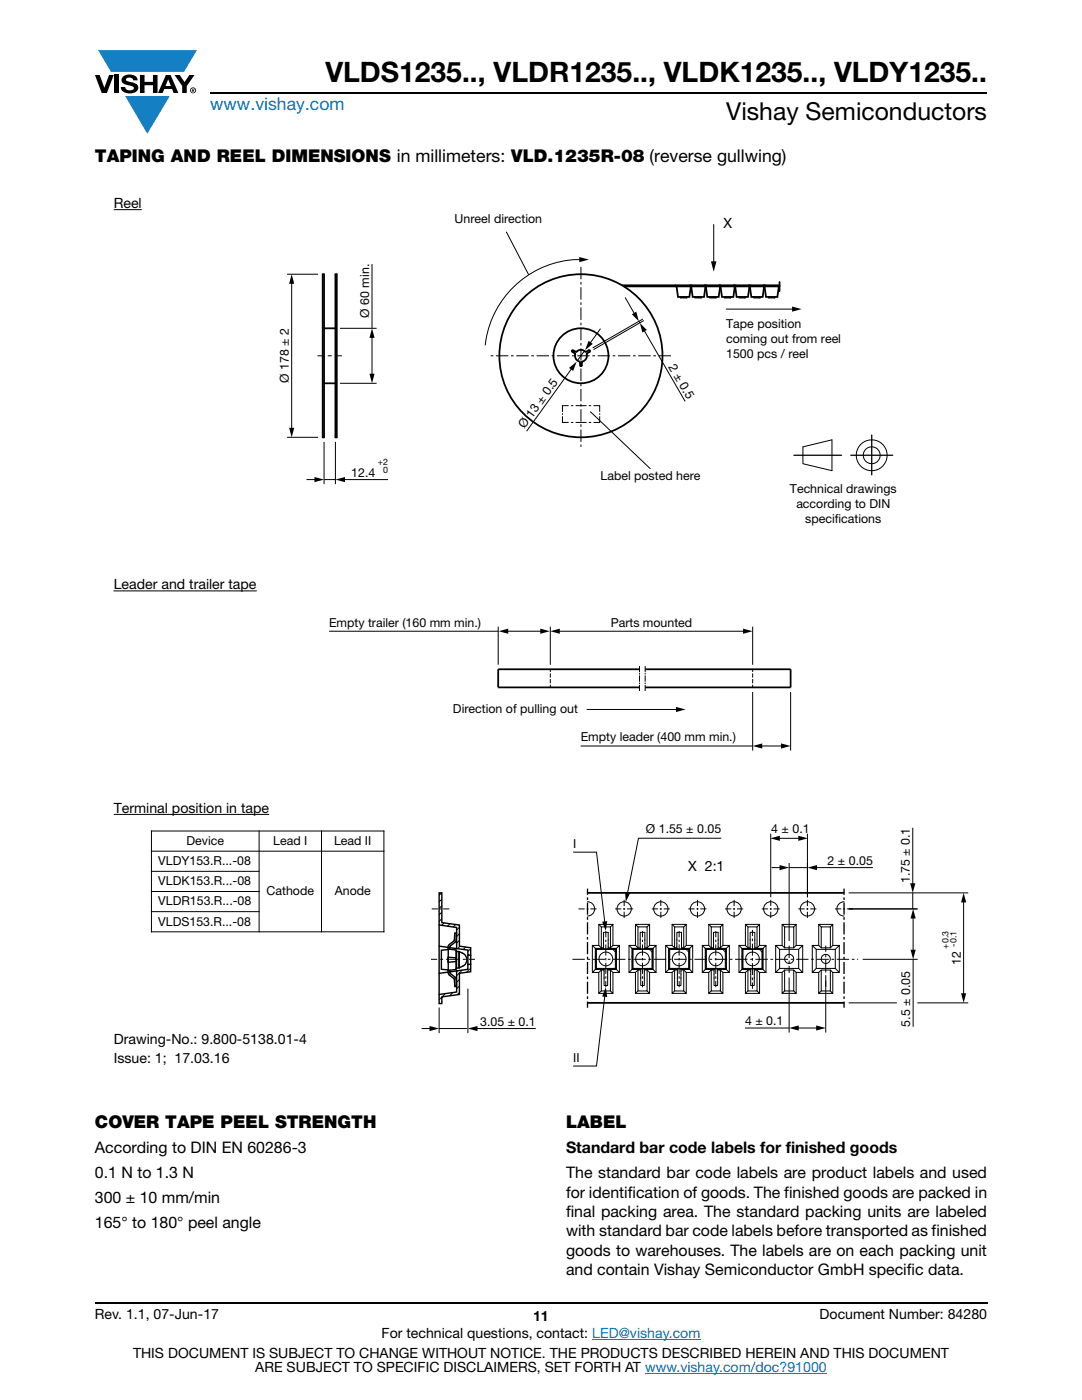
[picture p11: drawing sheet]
<svg xmlns="http://www.w3.org/2000/svg" width="216mm" height="279mm" viewBox="0 0 216 279" stroke-linecap="round" stroke-linejoin="round" font-family="sans-serif">
<g fill="#147fc3">
<path d="M19.6 10h19.7l-2.6 4.3h-1.1h-13.5z"/>
<path d="M25 19.2h8.9l-4.5 7.5z"/>
</g>
<g fill="#000">
<path d="M18.9 15h1l.9 2.5 1-2.5h.9l-1.4 3.6h-1zM22.9 15h.9v3.6h-.9zM24.6 15.3a2.1 2.1 0 0 1 2.8 .3l.1 .4h-.9a.79 .79 0 0 0-.7-.5 .79 .79 0 0 0-.8 .4l.3 .3 1 .2a1.08 1.08 0 0 1 1.2 1 1.08 1.08 0 0 1-1.1 1.2 1.73 1.73 0 0 1-2.4-1.2h.9a.96 .96 0 0 0 .8 .6 .96 .96 0 0 0 .9-.4 1.31 1.31 0 0 0-1.2-.6 1.03 1.03 0 0 1-1.1-.6 1.03 1.03 0 0 1 .2-1.1zM27.9 15h.9v1.3h1.7v-1.3h.9v3.6h-.9v-1.6h-1.7v1.6h-.9zM34.8 15h1.1l.9 1.4 1-1.4h1l-1.5 2.2v1.4h-.9v-1.4z"/>
<path d="M33.6 15.9l.5 1.3h-1.1zM33.1 15l-1.6 3.6h1l.3-.8h1.5l.3 .8h1l-1.6-3.6z"/>
<path d="M38.4 17.8h.2v.2h-.2zM38.3 17.7v.7h.1v-.3l.4 .3-.2-.3 .2-.2-.1-.2z"/>
<path d="M38.1 18a.46 .46 0 0 1 .9 0 .46 .46 0 0 1-.9 0zM37.9 18a.6 .6 0 0 0 1.2 0 .6 .6 0 0 0-1.2 0z"/>
</g>
<path d="M42 18.6h155M18.9 260h178.1" fill="none" stroke="#000" stroke-width=".36"/>
<path d="M118.2 267.3h21.5M128.7 274h36.3" fill="none" stroke="#007ec4" stroke-width=".2"/>
<path d="M22.7 39.2h170.5v173.6h-170.5z" fill="#fff"/>
<g fill="none" stroke="#000" stroke-width=".2">
<path d="M22.7 41.8h5.6zM57.3 54.7h6.2M58.2 56.3v29.4M74.2 52.7v12.8M101 46.3l4.5 8.6M115.9 51.8a19.2 19.2 0 0 0-19.1 17.1M124.7 59.4l2 3.4M142.4 44.8v7.7M63.4 71h1.2M67 71h1.2M67.8 76.5h7.4M67.8 65.5h7.4"/>
<path d="M74.2 67.1v7.8M114.2 73.4l-9.1 12.7M116.6 70l-1.4 2M119.8 65.6l-2.1 3M127.5 64.1l.2 .3M128.3 63.7l-10 5.7M128.4 65.8l8.3 14.3M128.5 64l-10.1 5.8M144.9 61.7h13.5M57.3 87.3h6.2M61.2 95.7h1.9M64.7 88.2v8.4"/>
<path d="M64.7 95.7h2.2M66.9 88.2v8.4M68.5 95.7h8.9M112.2 83.1v1.2h1.3M113.5 81h-1.3v1.2M117.8 82.2l12 11.3M118.4 81h1.3v1.2M119.7 83.1v1.2h-1.3M160.2 89.2l5.8-1.4v6.1l-5.8-1.4zM22.7 117.9h28.5zM65.7 126h33.7M99.4 125.1v7.6"/>
<path d="M101.1 126h7.1M109.8 125.1v7.6M109.8 133.6v.5M109.8 136.7v.5M111.4 126h37.2M127.6 132.9v1.3M127.6 136.7v1.2M128.7 132.9v1.3M128.7 136.7v1.2M150.2 133.6v.5M150.2 125.1v7.6M150.2 136.7v.5"/>
<path d="M150.2 138.1v11.7M157.8 138.1v11.7M115.9 148.9h34.3M117.1 141.6h18.1M151.7 148.9h4.5M22.7 162.5h31zM30.2 165.8h46.4v20.2h-46.4zM30.2 169.9h46.4M30.2 173.9h21.5M30.2 177.9h21.5M51.7 165.8v20.2M64.2 165.8v20.2"/>
<path d="M88.1 178.2l-.5 .5M88.2 179.5l-.6 .5M114.4 170.1h4.6l1.7 14.1M117.2 180a1.42 1.42 0 0 1 1.5 1.4 1.42 1.42 0 0 1-1.5 1.4M124.5 179.6v1.2M131.9 179.6v1.2M139.2 179.6v1.2M143.9 167.3h-16.5l-2.2 11.2M146.5 179.6v1.2M153.8 166.4v12.7M153.8 179.6v1.2M154 173.2h1.9"/>
<path d="M155.3 167.3h4.3M157.5 172.2v15.6M157.5 173.2h3.6M161.1 179.6v1.2M161.1 166.4v12.7M162.7 173.2h11.5M168.4 180a1.42 1.42 0 0 0-1.4 1.4 1.42 1.42 0 0 0 1.4 1.4M169.3 178.2h23.9M182.1 178.2v3.2M182.1 165.2v11.4M192.3 179.8v18.8M30.2 181.9h21.5"/>
<path d="M86 191.4h1.2M86.2 181.4h1.2M88.2 199l-.6 .5M88.2 180.7l-.6 .6M88.2 182l-.6 .6M88.2 183.4l-.6 .5M88.4 181.4h1.3M88.6 184.2l-.5 .5M88.8 198.3l-.6 .7M89.8 184.3l-.5 .5M90.4 198.1l-.7 .6M90.9 184.5l-.5 .5"/>
<path d="M91.7 195.5l-.6 .5M91.7 196.8l-.6 .5M91.7 198.1l-.5 .4M91.7 185.1l-.6 .5M91.7 186.4l-.6 .5M91.7 187.7l-.6 .5M91.8 188.8l-.5 .5M92.2 193.6l-1.1 1.1M92.9 189l-.5 .5M93.4 197.3v8.9M93.5 191.4h1.3M93.9 189.3l-.5 .6"/>
<path d="M93.9 193.2l-.8 .8M115.4 181.4h1.3M117.8 181.4h1.2M118.2 188.7v5.4M118.8 193.5l-.6 .6h1.3l.5-.5M118.8 190.9h.1M118.8 189.3h1.6M118.8 193.5h1.7M118.8 189.3v4.2M118.9 193.4h1.6M118.9 189.4h1.5M118.9 189.4v4"/>
<path d="M118.9 189.4l.1 .1v3.8M119 189.5h3.8M119.5 188.7h-1.3l.6 .6M119.5 184.5v4.2l.5 .5M119.5 194.1v4.2l.5-.5M120 189.2v-4.2h1.8v4.2M120 189.2h.4M120 193.6h.5M120 193.6v4.2h1.8v-4.2M120.4 186.1h1v3.3h-1zM120.5 193.4h.8v3.3h-.8zM120.7 198.6l-1.7 14.2h-4.6"/>
<path d="M120.9 185.8v1.3M120.9 195.8v1.2M121.3 193.6h.5M121.3 193.4h1.6M121.3 193.5h1.7M121.4 189.2h.4M121.4 189.4h1.5M121.4 189.3h1.6M121.8 193.6l.5 .5v4.2M121.8 185l.5-.5v4.2M121.8 197.8l.5 .5h-2.8M122.3 189.4l.2 .3"/>
<path d="M122.3 184.5h-2.8l.5 .5M122.6 189.8l.2 .2M122.7 181.4h1.3M122.8 189.5v3.8l.1 .1M122.8 193.3h-3.8l-.1 .1M122.9 189.4v4M122.9 189.4l-.1 .1M123 189.3l.6-.6v5.4M123 193.5l.6 .6h-1.3M123 189.3v4.2M123.6 188.7h-1.3l-.5 .5M124.5 182v1.2"/>
<path d="M125.1 181.4h1.2M125.5 188.7v5.4M126.1 193.5l-.6 .6h1.3l.5-.5M126.1 190.9h.1M126.1 189.3h1.6M126.1 193.5h1.8M126.1 189.3v4.2M126.2 193.4h1.7M126.2 189.4h1.5M126.2 189.4v4M126.2 189.4l.1 .1v3.8M126.3 189.5h3.8"/>
<path d="M126.8 188.7h-1.3l.6 .6M126.8 184.5v4.2l.5 .5M126.8 194.1v4.1l.5-.4M127.3 189.2v-4.2h1.8v4.2M127.3 189.2h.4M127.3 193.6v4.2h1.8v-4.2M127.3 193.6h.6M127.7 186.1h1v3.3h-1zM127.9 193.4h.7v3.3h-.7zM128.2 195.8v1.2M128.2 185.8v1.3M128.6 193.6h.5"/>
<path d="M128.6 193.4h1.6M128.6 193.5h1.7M128.7 189.2h.4M128.7 189.4h1.5M128.7 189.3h1.6M129.1 193.6l.5 .5v4.1M129.1 185l.5-.5v4.2M129.1 197.8l.5 .4h-2.8M129.6 189.4l.2 .3M129.6 184.5h-2.8l.5 .5M129.9 189.8l.3 .2M130.1 181.4h1.2"/>
<path d="M130.1 189.5v3.8l.1 .1M130.1 193.3h-3.8l-.1 .1M130.2 189.4v4M130.2 189.4l-.1 .1M130.3 189.3l.6-.6v5.4M130.3 193.5l.6 .6h-1.3M130.3 189.3v4.2M130.9 188.7h-1.3l-.5 .5M131.9 182v1.2M132.4 181.4h1.3M132.8 188.7v5.4M133.4 193.5l-.6 .6h1.3l.5-.5"/>
<path d="M133.4 190.9h.1M133.4 193.5h1.8M133.4 189.3v4.2M133.4 189.3h1.7M133.5 189.4h1.6M133.5 189.4v4M133.5 189.4l.1 .1v3.8M133.5 193.4h1.7M133.6 189.5h3.8M134.1 188.7h-1.3l.6 .6M134.1 184.5v4.2l.5 .5M134.1 194.1v4.2l.5-.5"/>
<path d="M134.6 189.2v-4.2h1.8v4.2M134.6 189.2h.5M134.6 193.6h.6M134.6 193.6v4.2h1.8v-4.2M135.1 186.1h.9v3.3h-.9zM135.2 193.4h.7v3.3h-.7zM135.5 195.8v1.2M135.5 185.8v1.3M135.9 193.5h1.7M135.9 193.6h.5M135.9 193.4h1.6M136 189.4h1.5"/>
<path d="M136 189.3h1.6M136 189.2h.4M136.4 193.6l.5 .5v4.2M136.4 185l.5-.5v4.2M136.4 197.8l.5 .5h-2.8M136.9 189.4l.2 .3M136.9 184.5h-2.8l.5 .5M137.2 189.8l.3 .2M137.4 181.4h1.2M137.4 189.5v3.8l.1 .1M137.4 193.3h-3.8l-.1 .1M137.5 189.4v4"/>
<path d="M137.5 189.4l-.1 .1M137.6 189.3l.6-.6v5.4M137.6 193.5l.6 .6h-1.3M137.6 189.3v4.2M138.2 188.7h-1.3l-.5 .5M139.2 182v1.2M139.7 181.4h1.3M140.1 188.7v5.4M140.7 193.5l-.6 .6h1.3l.5-.5M140.7 190.9h.1M140.7 189.3h1.7M140.7 193.5h1.8"/>
<path d="M140.7 189.3v4.2M140.8 193.4h1.7M140.8 189.4h1.6M140.8 189.4v4M140.8 189.4l.1 .1v3.8M140.9 189.5h3.8M141.4 188.7h-1.3l.6 .6M141.4 184.5v4.2l.5 .5M141.4 194.1v4.2l.5-.5M141.9 189.2v-4.2h1.8v4.2M141.9 189.2h.5M141.9 193.6v4.2h1.8v-4.2"/>
<path d="M141.9 193.6h.6M142.4 186.1h.9v3.3h-.9zM142.8 195.8v1.2M142.8 185.8v1.3M143.2 193.9v.5M143.2 193.6h.5M143.2 193.4h1.7M143.2 193.5h1.7M143.2 193.9v-.5h-.7v3.3h.7v-2.3M143.3 189.2h.4M143.3 189.4h1.6M143.3 189.3h1.6"/>
<path d="M143.7 193.6l.5 .5v4.2M143.7 185l.5-.5v4.2M143.7 197.8l.5 .5h-2.8M144.2 189.4l.2 .3M144.2 184.5h-2.8l.5 .5M144.5 189.8l.3 .2M144.7 181.4h1.2M144.7 189.5v3.8l.2 .1M144.7 193.3h-3.8l-.1 .1M144.9 189.4v4M144.9 189.4l-.2 .1M144.9 189.3l.6-.6v5.4"/>
<path d="M144.9 193.5l.6 .6h-1.3M144.9 189.3v4.2M145.5 188.7h-1.3l-.5 .5M146.5 182v1.2M147.1 181.4h1.2M147.5 188.7v5.4M148 193.5l-.5 .6h1.2l.5-.5M148 189.3v4.2M148 190.9h.1M148 193.5h1.8M148 189.3h1.7M148.1 189.4v4"/>
<path d="M148.1 189.4h1.6M148.1 189.4l.2 .1v3.8M148.1 193.4h1.7M148.3 189.5h3.7M148.7 188.7h-1.2l.5 .6M148.7 184.5v4.2l.5 .5M148.7 194.1v4.2l.5-.5M149.2 193.6v4.2h1.9v-4.2M149.2 189.2v-4.2h1.9v4.2M149.2 189.2h.5M149.2 193.6h.6M149.7 186.1h.9v3.3h-.9z"/>
<path d="M149.8 193.4h.7v3.3h-.7zM150.1 196.1v1.2M150.1 185.6v1.2M150.5 193.6h.6M150.5 193.5h1.8M150.5 193.4h1.7M150.6 189.2h.5M150.6 189.4h1.6M150.6 189.3h1.7M151.1 193.6l.5 .5v4.2M151.1 185l.5-.5v4.2M151.1 197.8l.5 .5h-2.9"/>
<path d="M151.5 189.4l.2 .3M151.6 184.5h-2.9l.5 .5M151.8 189.8l.3 .2M152 181.4h1.2M152 189.5v3.8l.2 .1M152 193.3h-3.7l-.2 .1M152.2 189.4v4M152.2 189.4l-.2 .1M152.3 189.3l.5-.6v5.4M152.3 193.5l.5 .6h-1.2M152.3 189.3v4.2M152.8 188.7h-1.2l-.5 .5"/>
<path d="M153.8 182v1.2M154.4 181.4h1.2M154.8 188.7v5.4M155.6 193.3l-.8 .8h1.3l.5-.5M155.6 189.5h3.8v3.8h-3.8zM156.1 184.5v4.2l.5 .5M156.1 194.1v4.2l.5-.5M156.1 188.7h-1.3l.8 .8M156.6 185h1.8v4.2h-1.8zM156.6 193.6h1.8v4.2h-1.8zM157.5 195.1v11M158.4 193.6l.5 .5v4.2"/>
<path d="M158.4 185l.5-.5v4.2M158.4 197.8l.5 .5h-2.8M158.9 184.5h-2.8l.5 .5M159.3 181.4h1.2M159.4 193.3l.8 .8h-1.3M159.4 189.5l.8-.8v5.4M160.2 188.7h-1.3l-.5 .5M161.1 182v1.2M161.7 181.4h1.2M162.1 188.7v5.4M162.9 193.3l-.8 .8h1.3l.5-.5M162.9 189.5h3.8v3.8h-3.8z"/>
<path d="M163.4 194.1v4.2l.5-.5M163.4 188.7h-1.3l.8 .8M163.4 184.5v4.2l.5 .5M163.9 185h1.8v4.2h-1.8zM163.9 193.6h1.8v4.2h-1.8zM164.8 195.1v11M164.8 188.7v1.2M165.7 193.6l.5 .5v4.2M165.7 197.8l.5 .5h-2.8M165.7 185l.5-.5v4.2M166.2 184.5h-2.8l.5 .5M166.6 181.4h1.3"/>
<path d="M166.7 193.3l.8 .8h-1.3M166.7 189.5l.8-.8v5.4M167.5 188.7h-1.3l-.5 .5M169 181.4h14.1M172.1 191.5h11M182.2 183v6.9M182.2 191.5v13.4M84.1 205.3h2M87.6 201.1v5.1M87.6 205.3h5.6M94.9 205.3h12M148.7 205.2h8.8"/>
<path d="M159 205.2h4.2M169.3 200.1h9.7M183 200.1h10.2"/>
<circle cx="173.9" cy="90.9" r="1.68"/>
<circle cx="173.9" cy="90.9" r="3.1"/>
<circle cx="120.9" cy="191.4" r="1.37"/>
<circle cx="124.5" cy="181.4" r="1.43"/>
<circle cx="128.2" cy="191.4" r="1.37"/>
<circle cx="131.9" cy="181.4" r="1.43"/>
<circle cx="135.5" cy="191.4" r="1.37"/>
<circle cx="139.2" cy="181.4" r="1.43"/>
<circle cx="142.8" cy="191.4" r="1.37"/>
<circle cx="146.5" cy="181.4" r="1.43"/>
<circle cx="150.1" cy="191.4" r="1.37"/>
<circle cx="153.8" cy="181.4" r="1.43"/>
<circle cx="157.5" cy="191.4" r=".91"/>
<circle cx="161.1" cy="181.4" r="1.43"/>
<circle cx="164.8" cy="191.4" r=".91"/>
</g>
<path d="M158.4 90.9h9.5M169.8 90.9h8.3M173.9 86.8v8" fill="none" stroke="#000" stroke-width=".25"/>
<g fill="none" stroke="#000" stroke-width=".35">
<path d="M64.4 54.7v32.6M64.7 54.7v32.6M66.9 54.7v32.6M67.2 54.7v32.6M124.1 56.9h31.4M124.6 57.2h30.9M135 57.2l.3 2.1h2.3l.3-2.1M135.8 59.3v.1h1.2v-.1M137.9 57.2l.3 2.1h2.3l.3-2.1M138.7 59.3l.1 .1h1.1v-.1M140.8 57.2l.3 2.1h2.3l.3-2.1M141.7 59.3v.1h1.2v-.1"/>
<path d="M143.8 57.2l.3 2.1h2.2l.3-2.1M144.6 59.3v.1h1.2v-.1M146.7 57.2l.3 2.1h2.2l.4-2.1M147.5 59.3v.1h1.2v-.1M149.6 57.2l.3 2.1h2.3l.3-2.1M150.5 59.3v.1h1.1v-.1M152.5 57.2l.3 2.1h2.3l.3-2.1M153.4 59.3v.1h1.2v-.1M155.5 56.3v.7M155.5 57.1v.1M155.5 57.4v.7M64.7 65.5h2.2"/>
<path d="M64.7 76.5h2.2M114.1 70l.2-.1 .7 .3a1.29 1.29 0 0 1 1.9 0l.7-.3 .1 .1v.2l-.6 .4a1.46 1.46 0 0 1-1 1.7v.7l-.2 .1-.1-.1-.1-.7a1.49 1.49 0 0 1-.9-1.7l-.7-.4zM127.6 133.6h-28.2v3.6h28.2M128.7 133.6h29.1v3.6h-29.1M117.2 178.2h51.2M117.2 200.1h51.2"/>
<circle cx="115.9" cy="71" r="16.3"/>
<circle cx="115.9" cy="71" r="5.5"/>
</g>
<path d="M64.4 54.7h.3M66.9 54.7h.3M64.4 87.3h.3M66.9 87.3h.3" fill="none" stroke="#000" stroke-width=".4"/>
<g fill="#000">
<path d="M58.2 54.7l.5 1.9h-1zM115.6 51.3l1.9 .5-1.9 .5zM141.9 52.2h1.1l-.6 2zM73.7 74.6h1l-.5 1.9zM74.2 65.5l.5 1.9h-1zM113.5 73.4l1.6-1.2-.7 1.8zM117.4 68l.9 .6-1.6 1.3zM126.1 62.7l.9-.5 .5 1.9zM127.7 64.4l1.4 1.4-.9 .6zM158.1 61.2l1.9 .5-1.9 .5zM57.7 85.4h1l-.5 1.9zM62.7 95.2l2 .5-2 .5z"/>
<path d="M66.9 95.7l1.9-.5v1zM99.5 126l1.9-.5v1zM107.8 125.5l1.9 .5-1.9 .5zM109.8 126l1.9-.5v1zM148.3 125.5l1.9 .5-1.9 .5zM134.9 141.1l1.9 .5-1.9 .5zM150.2 148.9l1.9-.5v1zM155.8 148.4l2 .5-2 .5zM124.7 178l1 .2-.8 1.8zM155.6 172.6l1.9 .6-1.9 .5zM153.7 167.3l1.9-.5v1zM159.3 166.8l1.9 .5-1.9 .5z"/>
<path d="M161.1 173.2l1.9-.6v1.1zM181.6 176.3h1l-.5 1.9zM120.1 184l1.1-.2-.3 2zM120.9 197l.3 2-1-.1zM182.2 181.4l.5 1.9h-1zM181.7 189.5h1l-.5 1.9zM192.3 178.2l.5 1.9h-1zM191.8 198.2h1l-.5 1.9zM85.7 204.8l1.9 .5-1.9 .5zM93.4 205.3l1.9-.5v1zM157.5 205.2l1.9-.6v1.1zM162.9 204.6l1.9 .6-1.9 .5z"/>
</g>
<path d="M66.2 71h-1.2" fill="none" stroke="#000" stroke-width=".2" stroke-dasharray=".8 .8" stroke-linecap="butt"/>
<path d="M115.9 53.3v35.9M133.9 71h-36M114.2 191.4h57M157.5 188.7v5.5M164.8 194.1v-3.9" fill="none" stroke="#000" stroke-width=".2" stroke-dasharray="2.5 .5 .5 .5" stroke-linecap="butt"/>
<path d="M113.9 81h.7M118 84.3h-.7M120.9 195.3v-.7M128.2 195.3v-.7M135.5 195.3v-.7M142.8 195.3v-.7M150.1 195.6v-.8M164.8 195.2v-.8" fill="none" stroke="#000" stroke-width=".2" stroke-dasharray=".5 .5" stroke-linecap="butt"/>
<path d="M114.9 81h3.3M117 84.3h-3.3M120.9 194.4v-7.1M128.2 194.4v-7.1M135.5 194.4v-7.1M142.8 194.4v-7.1" fill="none" stroke="#000" stroke-width=".2" stroke-dasharray="2.2 .5 .5 .5" stroke-linecap="butt"/>
<path d="M112.2 82.8v-.5M119.7 82.5v.4M88.1 181.4h-.5" fill="none" stroke="#000" stroke-width=".2" stroke-dasharray=".3 .3" stroke-linecap="butt"/>
<path d="M127.6 134.3v.4M128.7 134.3v.4" fill="none" stroke="#000" stroke-width=".2" stroke-dasharray=".3 .2" stroke-linecap="butt"/>
<path d="M127.6 134.8v1.8M128.7 134.8v1.8" fill="none" stroke="#000" stroke-width=".2" stroke-dasharray="1.3 .2 .3 .2" stroke-linecap="butt"/>
<path d="M109.8 134.4v2.1M150.2 134.4v2.1" fill="none" stroke="#000" stroke-width=".2" stroke-dasharray=".9 .3" stroke-linecap="butt"/>
<path d="M117.2 177.3v1.3M168.4 177.3v1.3M117.2 199.9v1.2M168.4 199.9v1.2" fill="none" stroke="#000" stroke-width=".26"/>
<path d="M117.2 179.1v.8M168.4 179.1v.8" fill="none" stroke="#000" stroke-width=".26" stroke-dasharray=".5 .5" stroke-linecap="butt"/>
<path d="M117.2 180.1v19.5M168.4 180.1v19.5" fill="none" stroke="#000" stroke-width=".26" stroke-dasharray="2.4 .5 .5 .5" stroke-linecap="butt"/>
<path d="M150.1 194.6v-7.5" fill="none" stroke="#000" stroke-width=".2" stroke-dasharray="2.4 .5 .5 .5" stroke-linecap="butt"/>
<g fill="none" stroke="#000" stroke-width=".2" stroke-dasharray=".4 .4" stroke-linecap="butt">
<path d="M117.4 181.4h-.5M124.5 181.2v.6M124.7 181.4h-.5M131.9 181.2v.6M132 181.4h-.5M139.2 181.2v.6M139.4 181.4h-.6M146.5 181.2v.6M146.7 181.4h-.6M153.8 181.2v.6M154 181.4h-.6M161.1 181.2v.6"/>
<path d="M161.3 181.4h-.6M168.6 181.4h-.6"/>
</g>
<path d="M93 191.4h-.9" fill="none" stroke="#000" stroke-width=".2" stroke-dasharray=".6 .6" stroke-linecap="butt"/>
<path d="M91.8 191.4h-4.3" fill="none" stroke="#000" stroke-width=".2" stroke-dasharray="2.8 .6 .6 .6" stroke-linecap="butt"/>
<g fill="none" stroke="#000" stroke-width=".28">
<path d="M87.6 178.2h.6v5.9l3.5 .5v4.2l2.2 .3v1.5h-.5v-1l-2.3-.3v-4.2l-3.5-.5zM87.6 188.8l3.5 .5M87.6 184.6v9.7M89.4 193.6a.99 .99 0 0 0 .3 1l.9 .8 .2 1.5 .3-.1-.1-1.5-1.2-1.1v-.6M89.4 189.5l-1.3 .1v3.8l1.3 .2M89.4 191l1.6 .2v.7l-1.6 .1M89.8 189.5v-.6l1.2-1.1 .1-1.6h-.3l-.2 1.5-.9 .8a.97 .97 0 0 0-.3 1M91 191.2v-1.6l-1.6-.2v4.3l1.6-.2v-1.6M91 189.8l.1 .1M91.1 193.2l-.1 .1M91.1 193.8l2.3-.4v-.9h.5v1.4l-2.2 .3v4.3l-3.5 .5v1.3h-.6v-1.8l3.5-.5zM91.1 193.8l-3.5 .5v4.2"/>
<path d="M91.6 189.9h-.5v3.3M91.6 193.2h-.5M91.6 189.9v3.3M91.6 189.9h.1M91.6 189.9a1.62 1.62 0 0 1 1.3 2.4l-.3 .4-1 .4M91.6 189.9v3.2M91.6 193.1v.1M93.4 190.6v1.9M93.4 192.5h.1M93.9 190.6v1.9"/>
</g>
<text font-size="5.6" x="64.9" y="16.4">VLDS1235.., VLDR1235.., VLDK1235.., VLDY1235..</text>
<text font-size="4.9" x="144.9" y="24">Vishay Semiconductors</text>
<text font-size="3.5" fill="#007ec4" x="42" y="21.9">www.vishay.com</text>
<g font-size="3.5">
<text x="18.9" y="32.3">TAPING AND REEL DIMENSIONS in millimeters: VLD.1235R-08 (reverse gullwing)</text>
<text x="18.9" y="225.1">COVER TAPE PEEL STRENGTH</text>
<text x="112.9" y="225.1">LABEL</text>
</g>
<g font-size="3.2">
<text x="18.9" y="230.2">According to DIN EN 60286-3</text>
<text x="112.9" y="230.2">Standard bar code labels for finished goods</text>
<text x="18.9" y="235.1">0.1 N to 1.3 N</text>
<text x="112.9" y="235.1">The standard bar code labels are product labels and used</text>
<text x="112.9" y="239">for identification of goods. The finished goods are packed in</text>
<text x="18.9" y="240.1">300 ± 10 mm/min</text>
<text x="18.9" y="245">165° to 180° peel angle</text>
<text x="112.9" y="242.9">final packing area. The standard packing units are labeled</text>
<text x="112.9" y="246.8">with standard bar code labels before transported as finished</text>
<text x="112.9" y="250.6">goods to warehouses. The labels are on each packing unit</text>
<text x="112.9" y="254.5">and contain Vishay Semiconductor GmbH specific data.</text>
</g>
<g font-size="2.8">
<text x="22.7" y="41.6">Reel</text>
<text x="144.4" y="45.4">X</text>
<text x="22.7" y="117.6">Leader and trailer tape</text>
<text x="22.7" y="162.3">Terminal position in tape</text>
<text x="137.3" y="173.8">X 2:1</text>
<text x="22.7" y="208.3">Drawing-No.: 9.800-5138.01-4</text>
<text x="22.7" y="212.2">I</text>
<text x="23.4" y="212.2">ssue: 1; 17.03.16</text>
<text x="18.9" y="263.3">Rev. 1.1, 07-Jun-17</text>
<text x="106.4" y="263.6">11</text>
<text x="163.6" y="263.3">Document Number: 84280</text>
<text x="76.2" y="267.1">For technical questions, contact: LED@vishay.com</text>
<text x="26.5" y="271">THIS DOCUMENT IS SUBJECT TO CHANGE WITHOUT NOTICE. THE PRODUCTS DESCRIBED HEREIN AND THIS DOCUMENT</text>
<text x="50.9" y="273.8">ARE SUBJECT TO SPECIFIC DISCLAIMERS, SET FORTH AT www.vishay.com/doc?91000</text>
</g>
<g font-size="2.5">
<text x="90.7" y="44.5">Unreel direction</text>
<text x="73.7" y="63.4" transform="rotate(-90 73.7 63.4)">Ø 60 min.</text>
<text x="144.9" y="65.5">Tape position</text>
<text x="144.9" y="68.5">coming out from reel</text>
<text x="144.9" y="71.4">1500 pcs / reel</text>
<text x="57.6" y="76.5" transform="rotate(-90 57.6 76.5)">Ø 178 ± 2</text>
<text x="133.3" y="73.2" transform="rotate(60 133.3 73.2)">2 ± 0.5</text>
<text x="104.7" y="85.6" transform="rotate(-54 104.7 85.6)">Ø 13 ± 0.5</text>
<text x="70.1" y="95.3">12.4</text>
<text x="119.8" y="95.7">Label posted here</text>
<text x="157.6" y="98.4">Technical drawings</text>
<text x="158.9" y="101.4">according to DIN</text>
<text x="160.7" y="104.4">specif</text>
<text x="166.6" y="104.4">ications</text>
<text x="65.7" y="125.1">Empty trailer (160 mm min.)</text>
<text x="121.9" y="125.1">Parts mounted</text>
<text x="90.4" y="142.4">Direction of pulling out</text>
<text x="115.9" y="147.9">Empty leader (400 mm min.)</text>
<text x="128.9" y="166.2">Ø 1.55 ± 0.05</text>
<text x="153.9" y="166.2">4 ± 0.1</text>
<text x="31.6" y="172.6">VLDY153.R...-08</text>
<text x="37.2" y="168.6">Device</text>
<text x="54.5" y="168.6">Lead I</text>
<text x="66.7" y="168.6">Lead II</text>
<text x="114.4" y="169.3">I</text>
<text x="165.1" y="172.6">2 ± 0.05</text>
<text x="31.6" y="176.7">VLDK153.R...-08</text>
<text x="53.2" y="178.7">Cathode</text>
<text x="66.8" y="178.7">Anode</text>
<text x="181.6" y="176.3" transform="rotate(-90 181.6 176.3)">1.75 ± 0.1</text>
<text x="31.6" y="180.7">VLDR153.R...-08</text>
<text x="31.6" y="184.7">VLDS153.R...-08</text>
<text x="191.7" y="192.5" transform="rotate(-90 191.7 192.5)">12</text>
<text x="95.8" y="204.7">3.05 ± 0.1</text>
<text x="148.7" y="204.6">4 ± 0.1</text>
<text x="181.6" y="204.9" transform="rotate(-90 181.6 204.9)">5.5 ± 0.05</text>
<text x="114.4" y="212">II</text>
</g>
<g font-size="1.8">
<text x="75.4" y="92.8">+2</text>
<text x="76.4" y="94.4">0</text>
<text x="189.3" y="189.3" transform="rotate(-90 189.3 189.3)">+0.3</text>
<text x="190.9" y="188.9" transform="rotate(-90 190.9 188.9)">-0.1</text>
</g>
</svg>
